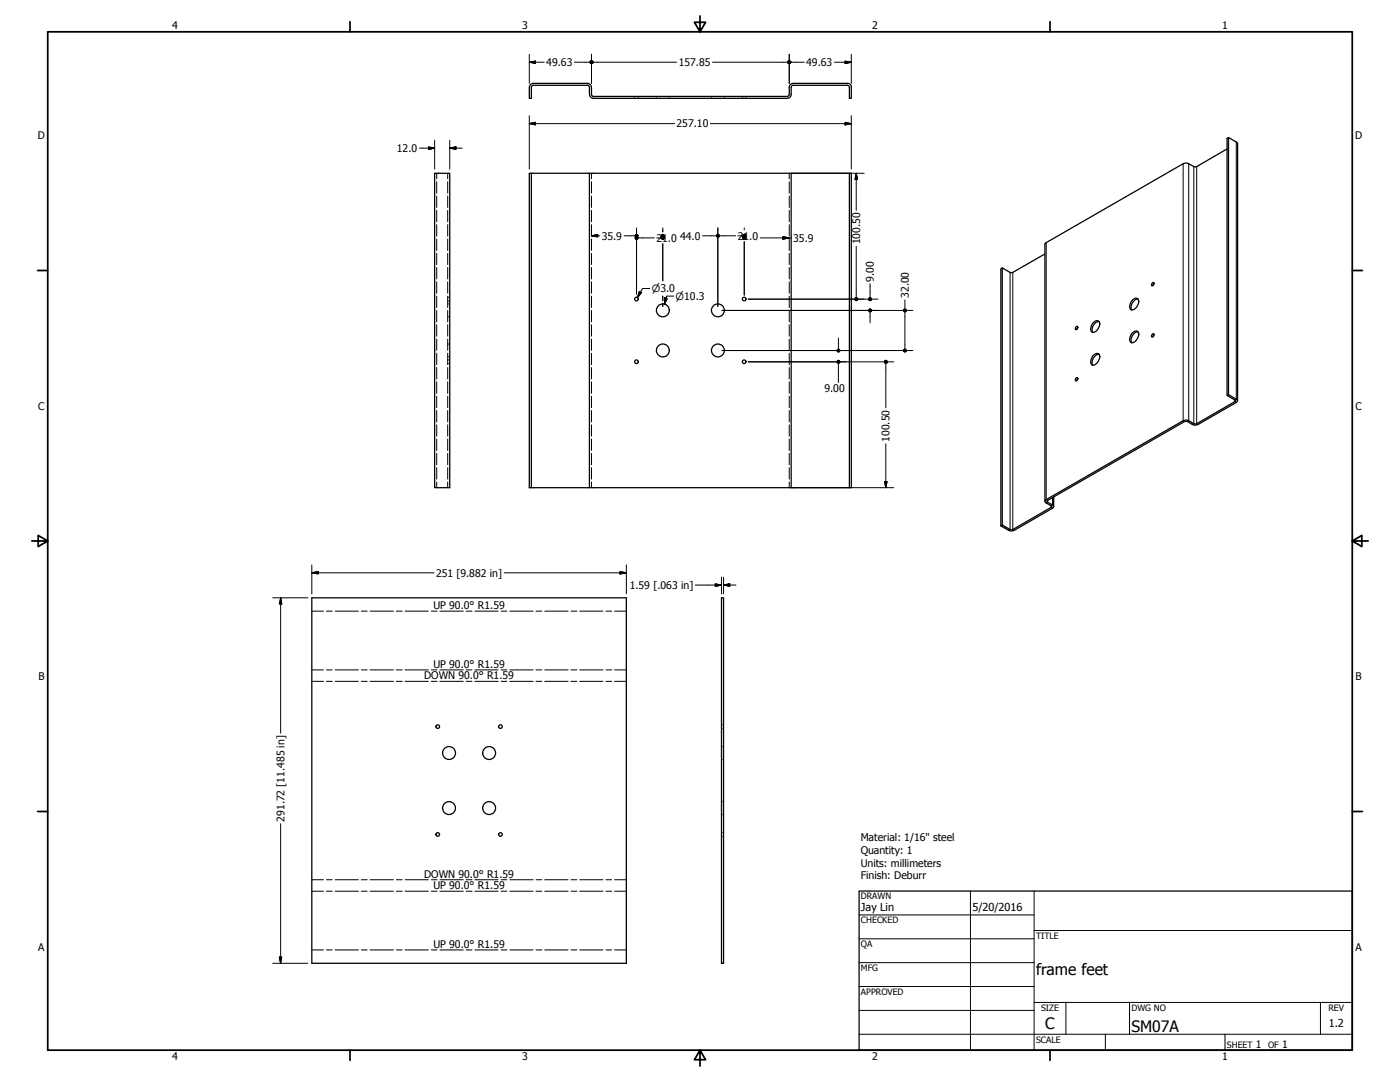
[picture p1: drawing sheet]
<svg xmlns="http://www.w3.org/2000/svg" width="559mm" height="432mm" viewBox="0 0 559 432" stroke-linecap="round" stroke-linejoin="round" font-family="sans-serif">
<!-- layer: Visible (ANSI) -->
<g fill="none" stroke="#000" stroke-width=".51">
<path d="M211.3 34.9v4.3h.8v-4.4l.2-.5 .6-.3h21.6l.7 .5 .1 3.2M211.3 34.8l.3-.9 1.3-.6h21.6l1.2 .6 .3 .9M235.3 37.7l.7 1.2 .9 .3h77.3a1.56 1.56 0 0 0 1.6-1.5M236.1 34.9v2.8M236.1 37.7l.2 .5 .6 .3h77.3l.6-.3 .2-.5M338.2 34h-21.6l-.8 .5v3.2M338.2 33.3l-22.1 .1-1 .9-.1 3.4M338.2 34l.6 .3 .2 .5v4.4h.8v-4.3M338.2 33.2l1.2 .5 .5 1.1M489.8 59.4l-12.2 7.1M490.3 54.9v102.6M493.5 56.7l-3.2-1.8-.5 .3v102.6l3.1 1.8"/>
<path d="M173.5 69.2h6v125.4h-6zM211.3 69.2h.8v125.4h-.8zM212.1 69.2h23.2M235.3 69.2h80.5v125.4h-80.5zM315.8 69.2h23.2M339 69.2h.8v125.4h-.8zM472.2 65.3l-54.6 31.5M474.5 65.3l2 1.2M400 106.9l-.5 .4v102.6M403.2 108.7l-3.2-1.8v102.6M417.1 101.3l-12.9 7.4M452.1 119.7a1.35 1.35 0 0 1 1.8-.6 1.35 1.35 0 0 1 .6 1.8 2.74 2.74 0 0 1-3.2 2.6l-.4-.8 .1-1.2z"/>
<path d="M454.2 119.3a3.2 3.2 0 0 0-2.5 4.4M459.9 112.9l.3-.1a.61 .61 0 0 1 .3 .8 .61 .61 0 0 1-.9 .3zM460.6 113.1l-.5 .9M429.5 130.4l.3-.2a.62 .62 0 0 1 .3 .9 .62 .62 0 0 1-.9 .2zM430.2 130.6l-.4 .9M436.5 128.7a1.44 1.44 0 0 1 2.2-.4 1.44 1.44 0 0 1 0 2.2l-1.2 1.6a1.33 1.33 0 0 1-1.9 .3 1.33 1.33 0 0 1-.1-2zM438.7 128.3a3.2 3.2 0 0 0-2.5 4.4M452.1 132.8a1.35 1.35 0 0 1 1.8-.7 1.35 1.35 0 0 1 .6 1.9 2.74 2.74 0 0 1-3.2 2.6l-.4-.8 .1-1.2zM454.2 132.4a3.2 3.2 0 0 0-2.5 4.4M459.9 133.3l.3-.1a.64 .64 0 0 1 .3 .8 .64 .64 0 0 1-.9 .3zM460.6 133.5l-.5 .9M429.5 150.9l.3-.2a.62 .62 0 0 1 .3 .8 .62 .62 0 0 1-.9 .3z"/>
<path d="M430.2 151.1l-.4 .9M436.5 141.7a1.44 1.44 0 0 1 2.2-.3 1.44 1.44 0 0 1 0 2.2l-1.2 1.6a1.33 1.33 0 0 1-1.9 .2 1.33 1.33 0 0 1-.1-1.9zM438.7 141.4a3.2 3.2 0 0 0-2.5 4.3M489.8 157.8l.5-.3 3.2 1.8M472.2 167.9l-54.6 31.5M472.8 168.2l-54.7 31.5M474 168.2l1.9 1.2M474.5 167.9l2 1.2M492.9 160.3l-15.3 8.8M493.5 160.6l-15.3 8.8M212.1 194.6h23.2M315.8 194.6h23.2"/>
<path d="M403.2 211.3l-3.2-1.8-.5 .4 3.1 1.7M417.6 200.7l1.9 1.2M418.1 200.4l2 1.1M419.5 202.5l-15.3 8.8M420.1 202.8l-15.3 8.8M124.5 238.6h125.5v145.8h-125.5zM288 238.6h.8v145.8h-.8z"/>
<circle cx="254" cy="119.3" r=".73"/>
<circle cx="297" cy="119.3" r=".73"/>
<circle cx="264.6" cy="139.9" r="2.57"/>
<circle cx="264.6" cy="123.9" r="2.57"/>
<circle cx="286.5" cy="139.9" r="2.57"/>
<circle cx="286.5" cy="123.9" r="2.57"/>
<circle cx="254" cy="144.4" r=".73"/>
<circle cx="297" cy="144.4" r=".73"/>
<circle cx="174.7" cy="290" r=".73"/>
<circle cx="199.7" cy="290" r=".73"/>
<circle cx="179.2" cy="300.5" r="2.57"/>
<circle cx="195.2" cy="300.5" r="2.57"/>
<circle cx="174.7" cy="333" r=".73"/>
<circle cx="179.2" cy="322.5" r="2.57"/>
<circle cx="195.2" cy="322.5" r="2.57"/>
<circle cx="199.7" cy="333" r=".73"/>
</g>
<!-- layer: Hidden (ANSI) -->
<g fill="none" stroke="#000" stroke-width=".4">
<path d="M253.3 38.5v.2M253.3 39v.2M254.8 38.5v.2M254.8 39v.2M261.9 38.5v.2M261.9 39v.2M267.1 38.5v.2M267.1 39v.2M284 38.5v.2M284 39v.2M289.1 38.5v.2M289.1 39v.2"/>
<path d="M296.3 38.5v.2M296.3 39v.2M297.8 38.5v.2M297.8 39v.2M174.3 69.2v2.2M174.3 72.5v4.6M174.3 78.2v4.6M178.7 69.2v2.2M178.7 72.5v4.6M178.7 78.2v4.6M236.1 69.2v2.2M236.1 72.5v4.6"/>
<path d="M236.1 78.2v4.6M315 69.2v2.2M315 72.5v4.6M315 78.2v4.6M174.3 83.9v4.6M174.3 89.7v4.5M174.3 95.4v4.5M178.7 83.9v4.6M178.7 89.7v4.5M178.7 95.4v4.5M236.1 83.9v4.6M236.1 89.7v4.5"/>
<path d="M236.1 95.4v4.5M315 83.9v4.6M315 89.7v4.5M315 95.4v4.5M174.3 101.1v4.5M174.3 106.7v4.6M174.3 112.5v4.5M174.3 118.2v4.5M178.7 101.1v4.5M178.7 106.7v4.6M178.7 112.5v4.5M178.7 118.2v4.5"/>
<path d="M178.7 118.6h.3M179.3 118.6h.2M236.1 101.1v4.5M236.1 106.7v4.6M236.1 112.5v4.5M236.1 118.2v4.5M315 101.1v4.5M315 106.7v4.6M315 112.5v4.5M315 118.2v4.5M174.3 123.9v4.6M174.3 129.6v4.6"/>
<path d="M174.3 135.3v4.5M178.7 123.9v4.6M178.7 129.6v4.6M178.7 135.3v4.5M178.7 120.1h.3M178.7 137.3h.3M178.7 126.4h.3M178.7 121.3h.3M179.3 120.1h.2M179.3 137.3h.2M179.3 126.4h.2M179.3 121.3h.2"/>
<path d="M236.1 123.9v4.6M236.1 129.6v4.6M236.1 135.3v4.5M315 123.9v4.6M315 129.6v4.6M315 135.3v4.5M174.3 141v4.5M174.3 146.7v4.6M174.3 152.4v4.6M174.3 158.1v4.6M178.7 141v4.5M178.7 146.7v4.6"/>
<path d="M178.7 152.4v4.6M178.7 158.1v4.6M178.7 145.1h.3M178.7 143.6h.3M178.7 142.4h.3M179.3 145.1h.2M179.3 143.6h.2M179.3 142.4h.2M236.1 141v4.5M236.1 146.7v4.6M236.1 152.4v4.6M236.1 158.1v4.6"/>
<path d="M315 141v4.5M315 146.7v4.6M315 152.4v4.6M315 158.1v4.6M174.3 163.8v4.6M174.3 169.5v4.6M174.3 175.2v4.6M178.7 163.8v4.6M178.7 169.5v4.6M178.7 175.2v4.6M236.1 163.8v4.6M236.1 169.5v4.6"/>
<path d="M236.1 175.2v4.6M315 163.8v4.6M315 169.5v4.6M315 175.2v4.6M174.3 180.9v4.6M174.3 186.6v4.6M174.3 192.3v2.3M178.7 180.9v4.6M178.7 186.6v4.6M178.7 192.3v2.3M236.1 180.9v4.6M236.1 186.6v4.6"/>
<path d="M236.1 192.3v2.3M315 180.9v4.6M315 186.6v4.6M315 192.3v2.3M288 289.2h.2M288 290.8h.2M288 297.9h.2M288.5 289.2h.3M288.5 290.8h.3M288.5 297.9h.3M288 319.9h.2M288 303.1h.2"/>
<path d="M288.5 319.9h.3M288.5 303.1h.3M288 332.2h.2M288 333.8h.2M288 325.1h.2M288.5 332.2h.3M288.5 333.8h.3M288.5 325.1h.3"/>
</g>
<!-- layer: Visible Narrow (ANSI) -->
<path d="M493.5 56.7v102.6l-.6 .3v.7l.6 .3M472.2 65.3v102.6l.6 .3M474.5 65.3v102.6l-.5 .3M476.5 66.5v102.6l-.6 .3M477.6 66.5v102.6l.6 .3M417.6 96.8v102.6l.5 .3v.7l-.5 .3M403.2 108.7v102.6l-.6 .3M404.2 108.7v102.6l.6 .3M420.1 198.6v2.9l-.6 .4v.6l.6 .3" fill="none" stroke="#000" stroke-width=".4"/>
<g fill="none" stroke="#000" stroke-width=".51">
<path d="M493.5 56.7l.5 .6v102.7M472.2 65.3l.9-.2 1.4 .2M476.5 66.5h1.1M417.6 96.8l-.5 .7v102.6M403.2 108.7h1M492.9 159.6l.2 .4-.2 .3M493.5 159.3l.4 .5-.4 .8M472.2 167.9l.9-.3 1.4 .3M472.8 168.2h1.2M475.9 169.4l.9 .3 1.4-.3M476.5 169.1h1.1M417.6 199.4l-.5 .5 .5 .8"/>
<path d="M418.1 199.7l-.2 .4 .2 .3M420.6 198.3v3.9M402.6 211.6l.9 .3 1.3-.3M403.2 211.3h1M419.5 201.9l.3 .3-.3 .3M420.1 201.5l.5 .6-.5 .7"/>
</g>
<!-- layer: Bend Centerline (ANSI) -->
<g fill="none" stroke="#000" stroke-width=".4">
<path d="M124.5 243.9h4.6M130.3 243.9h2.3M133.8 243.9h9.3M144.2 243.9h2.4M147.7 243.9h9.3M158.2 243.9h2.3M161.7 243.9h9.2M172.1 243.9h2.3M175.6 243.9h9.3M186.1 243.9h2.3M189.5 243.9h9.3M200 243.9h2.3"/>
<path d="M203.5 243.9h9.3M213.9 243.9h2.4M217.4 243.9h9.4M227.9 243.9h2.4M231.4 243.9h9.3M241.9 243.9h2.3M245.3 243.9h4.7M124.5 267.3h4.6M124.5 271.9h4.6M130.3 267.3h2.3M130.3 271.9h2.3M133.8 267.3h9.3"/>
<path d="M133.8 271.9h9.3M144.2 267.3h2.4M144.2 271.9h2.4M147.7 267.3h9.3M147.7 271.9h9.3M158.2 267.3h2.3M158.2 271.9h2.3M161.7 267.3h9.2M161.7 271.9h9.2M172.1 267.3h2.3M172.1 271.9h2.3M175.6 267.3h9.3"/>
<path d="M175.6 271.9h9.3M186.1 267.3h2.3M186.1 271.9h2.3M189.5 267.3h9.3M189.5 271.9h9.3M200 267.3h2.3M200 271.9h2.3M203.5 267.3h9.3M203.5 271.9h9.3M213.9 267.3h2.4M213.9 271.9h2.4M217.4 267.3h9.4"/>
<path d="M217.4 271.9h9.4M227.9 267.3h2.4M227.9 271.9h2.4M231.4 267.3h9.3M231.4 271.9h9.3M241.9 267.3h2.3M241.9 271.9h2.3M245.3 267.3h4.7M245.3 271.9h4.7M124.5 355.7h4.6M124.5 351.1h4.6M130.3 355.7h2.3"/>
<path d="M130.3 351.1h2.3M133.8 355.7h9.3M133.8 351.1h9.3M144.2 355.7h2.4M144.2 351.1h2.4M147.7 355.7h9.3M147.7 351.1h9.3M158.2 355.7h2.3M158.2 351.1h2.3M161.7 355.7h9.2M161.7 351.1h9.2M172.1 355.7h2.3"/>
<path d="M172.1 351.1h2.3M175.6 355.7h9.3M175.6 351.1h9.3M186.1 355.7h2.3M186.1 351.1h2.3M189.5 355.7h9.3M189.5 351.1h9.3M200 355.7h2.3M200 351.1h2.3M203.5 355.7h9.3M203.5 351.1h9.3M213.9 355.7h2.4"/>
<path d="M213.9 351.1h2.4M217.4 355.7h9.4M217.4 351.1h9.4M227.9 355.7h2.4M227.9 351.1h2.4M231.4 355.7h9.3M231.4 351.1h9.3M241.9 355.7h2.3M241.9 351.1h2.3M245.3 355.7h4.7M245.3 351.1h4.7M124.5 379.1h4.6"/>
<path d="M130.3 379.1h2.3M133.8 379.1h9.3M144.2 379.1h2.4M147.7 379.1h9.3M158.2 379.1h2.3M161.7 379.1h9.2M172.1 379.1h2.3M175.6 379.1h9.3M186.1 379.1h2.3M189.5 379.1h9.3M200 379.1h2.3M203.5 379.1h9.3"/>
<path d="M213.9 379.1h2.4M217.4 379.1h9.4M227.9 379.1h2.4M231.4 379.1h9.3M241.9 379.1h2.3M245.3 379.1h4.7"/>
</g>
<!-- layer: Border (ANSI) -->
<g fill="none" stroke="#000" stroke-width=".7">
<path d="M19 12.7h520.8v406.4h-520.8zM139.7 8.6v4.1M279.4 6.3v6.4l-2.2-3.8h4.4l-2.2 3.8M419.1 8.6v4.1M15 107.9h4M539.8 107.9h4M12.7 215.9h6.3l-3.8-2.2v4.4l3.8-2.2M539.8 215.9l3.8 2.2v-4.4l-3.8 2.2h6.3M15 323.8h4M539.8 323.8h4M139.7 419.1v4.1M279.4 419.1l2.2 3.8h-4.4l2.2-3.8v6.3"/>
<path d="M419.1 419.1v4.1"/>
</g>
<!-- layer: Title (ANSI) -->
<g fill="none" stroke="#000" stroke-width=".4">
<path d="M387.3 355.6v63.5M412.7 355.6v63.5M342.9 365.1h69.8M342.9 374.6h69.8M412.7 371.3h127.1M342.9 384.2h69.8M342.9 393.7h69.8M342.9 412.7h196.9M342.9 403.2h69.8M412.7 400h127.1M425.4 400v12.7M441.2 412.7v6.4"/>
<path d="M450.8 400v12.7M488.9 412.7v6.4M527 400v12.7"/>
</g>
<path d="M342.9 355.6h196.9v63.5h-196.9z" fill="none" stroke="#000" stroke-width=".51"/>
<!-- layer: Dimension (ANSI) -->
<g fill="none" stroke="#000" stroke-width=".4">
<path d="M211.3 24.8l2.4-.4v.9zM211.3 24.8h5.9M211.3 21.7v11.6M229.2 24.8h6.3M236.1 21.7v11.6M236.7 24.8h33.4M284.4 24.8h30M315 21.7v11.6M315.7 24.8h5.3M333 24.8h6.8M337.3 24.4l2.5 .4-2.5 .5zM339.8 21.7v11.6"/>
<path d="M167.4 59.1h6.1M171 58.6l2.5 .5-2.5 .5zM173.5 55.9v11.6M179.5 59.1l2.5-.5v1zM179.5 59.1h5M179.5 55.9v11.6M211.3 49.3l2.4-.5v1zM211.3 46.2v21.3M211.3 49.3h57.9M283.5 49.3h56.3M337.3 48.8l2.5 .5-2.5 .5zM339.8 46.2v21.3"/>
<path d="M315.8 69.2h29.1M341.8 69.2l.5 2.4h-1.1zM341.8 69.2v14.7M236.1 94.1l2.5-.5v1zM236.1 94.1h3.3M249.1 94.1h4.3M254.1 90.9v26.4M254.6 94.9h6.6M262.1 94.9h1.8M264.5 90.9v1.6M264.5 97.3v14.8M280.4 94.1h5.5"/>
<path d="M286.5 90.9v31.4M287.1 94.1h6.6M294.5 94.1h1.9M297.1 90.9v.8M297.1 96.5v21.3M303.4 94.9h12.4M312.5 94.4l2.5 .5-2.5 .5zM341.8 98.3v20.4M255.2 116.3l.9 .5-1.7 1.9zM259.3 115.1h-2.8l-2.1 3.6M264.5 118.2v1.8M265.4 118.8l.9 .3-1.1 2.3z"/>
<path d="M268.9 118.2h-2.8l-.9 3.2M298.6 119.4h51.9M347.3 113.2v5.5M361.2 119.7v4.2M264.5 121.1v1.2M288.2 139.9h76.2M288.2 123.9h76.2M334.6 134.9v4.4M347.3 124.5v4.3M361.2 124.5v14.8M298.6 144.4h58.1M334.6 145v7.7"/>
<path d="M353.6 145v17.8M353.6 177.1v17.5M315.8 194.6h40.9M353.1 192.2h1l-.5 2.4zM108.8 238.6h14.1M112 238.6l.5 2.4h-1zM112 238.6v54M124.5 228.6l2.5-.5v.9zM124.5 228.6h48.7M124.5 225.4v11.6M201.2 228.6h48.8M247.5 228.1l2.5 .5-2.5 .4z"/>
<path d="M250 225.4v11.6M277.6 233.5h10.4M285.5 233l2.5 .5-2.5 .5zM288 230.3v6.7M288.8 233.5l2.5-.5v1zM288.8 233.5h5M288.8 230.3v6.7M112 328.7v55.7M108.8 384.4h14.1M111.5 382h1l-.5 2.4z"/>
</g>
<g fill="#000" stroke="#000" stroke-width=".4">
<path d="M211.3 24.8l2.4-.4zM211.3 24.8l2.4-.4v.9zM236.1 24.3l.4 .1 .2 .4zM235.6 24.4l.5-.1 .6 .5zM235.6 24.4l1.1 .4h-1.2zM235.5 24.8h1.2l-1.1 .5zM235.6 25.3l1.1-.5-.6 .7zM236.7 24.8l-.6 .7zM236.7 24.8l-.2 .5zM315 24.3l.5 .1 .2 .4zM314.6 24.4l.4-.1 .7 .5zM314.6 24.4l1.1 .4h-1.3z"/>
<path d="M314.4 24.8h1.3l-1.1 .5zM314.6 25.3l1.1-.5-.7 .7zM315 25.5l.7-.7zM315.7 24.8l-.2 .5zM337.3 25.3l2.5-.5zM337.3 24.4l2.5 .4-2.5 .5zM171 59.6l2.5-.5zM171 58.6l2.5 .5-2.5 .5zM179.5 59.1l2.5-.5zM179.5 59.1l2.5-.5v1zM211.3 49.3l2.4-.5zM211.3 49.3l2.4-.5v1z"/>
<path d="M337.3 49.8l2.5-.5zM337.3 48.8l2.5 .5-2.5 .5zM341.8 69.2l.5 2.4zM341.8 69.2l.5 2.4h-1.1zM236.1 94.1l2.5-.5zM236.1 94.1l2.5-.5v1zM254.1 93.5l.4 .2 .1 .4zM253.6 93.7l.5-.2 .5 .6zM253.6 93.7l1 .4h-1.2zM253.4 94.1h1.2l-1 .4zM253.6 94.5l1-.4-.5 .6zM254.1 94.7l.5-.6z"/>
<path d="M254.6 94.1l-.1 .4zM254.1 94.3l.4 .2 .1 .4zM253.6 94.5l.5-.2 .5 .6zM253.6 94.5l1 .4h-1.2zM253.4 94.9h1.2l-1 .5zM253.6 95.4l1-.5-.5 .7zM254.6 94.9l-.1 .5-.4 .2zM254.6 94.9l-.1 .5zM264.5 94.3l.7 .6zM264.1 94.5l.4-.2 .7 .6zM264.1 94.5l1.1 .4h-1.3zM263.9 94.9h1.3l-1.1 .5z"/>
<path d="M264.1 95.4l1.1-.5-.7 .7zM265.2 94.9l-.7 .7zM265.2 94.9l-.2 .5zM264.5 93.5l.7 .6zM264.1 93.7l.4-.2 .7 .6zM264.1 93.7l1.1 .4h-1.3zM263.9 94.1h1.3l-1.1 .4zM264.1 94.5l1.1-.4-.7 .6zM264.5 94.7l.7-.6zM265.2 94.1l-.2 .4zM286.5 93.5l.6 .6zM286.1 93.7l.4-.2 .6 .6z"/>
<path d="M286.1 93.7l1 .4h-1.2zM285.9 94.1h1.2l-1 .4zM286.1 94.5l1-.4-.6 .6zM286.5 94.7l.6-.6zM287.1 94.1l-.1 .4zM297.1 93.5l.6 .6zM296.6 93.7l.5-.2 .6 .6zM296.6 93.7l1.1 .4h-1.3zM296.4 94.1h1.3l-1.1 .4zM296.6 94.5l1.1-.4-.6 .6zM297.1 94.7l.6-.6zM297.7 94.1l-.2 .4z"/>
<path d="M297.1 94.3l.6 .6zM296.6 94.5l.5-.2 .6 .6zM296.6 94.5l1.1 .4h-1.3zM296.4 94.9h1.3l-1.1 .5zM296.6 95.4l1.1-.5-.6 .7zM297.1 95.6l.6-.7zM297.7 94.9l-.2 .5zM312.5 95.4l2.5-.5zM312.5 94.4l2.5 .5-2.5 .5zM255.2 116.3l-.8 2.4zM255.2 116.3l.9 .5-1.7 1.9zM265.4 118.8l-.2 2.6z"/>
<path d="M265.4 118.8l.9 .3-1.1 2.3zM341.8 118.7l.6 .7zM341.3 118.9l.5-.2 .6 .7zM341.3 118.9l1.1 .5h-1.3zM341.1 119.4h1.3l-1.1 .4zM341.3 119.8l1.1-.4-.6 .6zM341.8 120l.6-.6zM342.4 119.4l-.2 .4zM347.3 118.7l.6 .7zM346.8 118.9l.5-.2 .6 .7zM346.8 118.9l1.1 .5h-1.3zM346.6 119.4h1.3l-1.1 .4z"/>
<path d="M346.8 119.8l1.1-.4-.6 .6zM347.3 120l.6-.6zM347.9 119.4l-.2 .4zM334.6 139.3l.5 .1 .1 .5zM334.2 139.4l.4-.1 .6 .6zM334.2 139.4l1 .5h-1.2zM334 139.9h1.2l-1 .4zM334.2 140.3l1-.4-.6 .6zM335.2 139.9l-.1 .4-.5 .2zM335.2 139.9l-.1 .4zM347.3 123.3l.6 .6zM346.8 123.4l.5-.1 .6 .6z"/>
<path d="M346.8 123.4l1.1 .5h-1.3zM346.6 123.9h1.3l-1.1 .4zM346.8 124.3l1.1-.4-.6 .6zM347.3 124.5l.6-.6zM347.9 123.9l-.2 .4zM361.2 139.3l.6 .6zM360.7 139.4l.5-.1 .6 .6zM360.7 139.4l1.1 .5h-1.2zM360.6 139.9h1.2l-1.1 .4zM360.7 140.3l1.1-.4-.6 .6zM361.8 139.9l-.6 .6zM361.8 139.9l-.2 .4z"/>
<path d="M361.2 123.3l.6 .6zM360.7 123.4l.5-.1 .6 .6zM360.7 123.4l1.1 .5h-1.2zM360.6 123.9h1.2l-1.1 .4zM360.7 124.3l1.1-.4-.6 .6zM361.8 123.9l-.6 .6zM361.8 123.9l-.2 .4zM334.6 143.8l.5 .2 .1 .4zM334.2 144l.4-.2 .6 .6zM334.2 144l1 .4h-1.2zM334 144.4h1.2l-1 .4zM334.2 144.8l1-.4-.6 .6z"/>
<path d="M335.2 144.4l-.1 .4-.5 .2zM335.2 144.4l-.1 .4zM353.6 143.8l.6 .6zM353.1 144l.5-.2 .6 .6zM353.1 144l1.1 .4h-1.3zM352.9 144.4h1.3l-1.1 .4zM353.1 144.8l1.1-.4-.6 .6zM353.6 145l.6-.6-.2 .4zM354.2 144.4l-.2 .4zM353.1 192.2l.5 2.4zM353.1 192.2h1l-.5 2.4zM124.5 228.6l2.5-.5z"/>
<path d="M124.5 228.6l2.5-.5v.9zM247.5 229l2.5-.4zM247.5 228.1l2.5 .5-2.5 .4zM285.5 234l2.5-.5zM285.5 233l2.5 .5-2.5 .5zM288.8 233.5l2.5-.5zM288.8 233.5l2.5-.5v1zM112 238.6l.5 2.4zM112 238.6l.5 2.4h-1zM111.5 382l.5 2.4zM111.5 382h1l-.5 2.4z"/>
</g>
<g font-size="6.3">
<text x="413.5" y="389.1">frame feet</text>
<text x="417.2" y="410.6">C</text>
<text x="451.6" y="411.9">SM07A</text>
</g>
<g font-size="4.4">
<text x="343.7" y="363.5">Jay Lin</text>
<text x="388.1" y="363.7">5/20/2016</text>
<text x="530.4" y="410">1.2</text>
</g>
<g font-size="4.2">
<text x="68.7" y="11.7">4</text>
<text x="208.4" y="11.7">3</text>
<text x="348.1" y="11.7">2</text>
<text x="487.8" y="11.7">1</text>
<text x="218.1" y="26.4">49.63</text>
<text x="270.9" y="26.4">157.85</text>
<text x="321.8" y="26.4">49.63</text>
<text x="270" y="50.9">257.10</text>
<text x="15.1" y="55.5">D</text>
<text x="540.9" y="55.5">D</text>
<text x="158.4" y="60.6">12.0</text>
<text x="240.2" y="95.6">35.9</text>
<text x="271.5" y="95.6">44.0</text>
<text x="294.5" y="95.6">21.0</text>
<text x="262" y="96.5">21.0</text>
<text x="316.6" y="96.5">35.9</text>
<text x="343.3" y="97.5" transform="rotate(-90 343.3 97.5)">100.50</text>
<text x="348.8" y="112.5" transform="rotate(-90 348.8 112.5)">9.00</text>
<text x="362.7" y="118.9" transform="rotate(-90 362.7 118.9)">32.00</text>
<text x="329.1" y="156.6">9.00</text>
<text x="15.2" y="163.4">C</text>
<text x="541" y="163.4">C</text>
<text x="355.1" y="176.3" transform="rotate(-90 355.1 176.3)">100.50</text>
<text x="174.1" y="230.1">251 [9.882 in]</text>
<text x="251.3" y="235">1.59 [.063 in]</text>
<text x="173" y="243">UP 90.0° R1.59</text>
<text x="173" y="266.4">UP 90.0° R1.59</text>
<text x="15.3" y="271.4">B</text>
<text x="169.3" y="271.1">DOWN 90.0° R1.59</text>
<text x="541.1" y="271.4">B</text>
<text x="113.5" y="327.9" transform="rotate(-90 113.5 327.9)">291.72 [11.485 in]</text>
<text x="343.5" y="335.8">Material: 1/16&quot; steel</text>
<text x="343.5" y="340.8">Quantity: 1</text>
<text x="343.5" y="345.8">Units: millimeters</text>
<text x="169.3" y="350.2">DOWN 90.0° R1.59</text>
<text x="343.5" y="350.8">Finish: Deburr</text>
<text x="173" y="354.8">UP 90.0° R1.59</text>
<text x="15.2" y="379.3">A</text>
<text x="173" y="378.3">UP 90.0° R1.59</text>
<text x="541" y="379.3">A</text>
<text x="501.3" y="418.3">1</text>
<text x="511.8" y="418.3">1</text>
<text x="68.7" y="423.2">4</text>
<text x="208.4" y="423.2">3</text>
<text x="348.1" y="423.2">2</text>
<text x="487.8" y="423.2">1</text>
</g>
<g font-size="4">
<text x="260.2" y="116.6">⌀3.0</text>
<text x="269.7" y="119.6">⌀10.3</text>
</g>
<g font-size="3.5">
<text x="343.7" y="358.9">DRAWN</text>
<text x="343.7" y="368.5">CHECKED</text>
<text x="413.5" y="374.6">TITLE</text>
<text x="343.7" y="378">QA</text>
<text x="343.7" y="387.5">MFG</text>
<text x="343.7" y="397.1">APPROVED</text>
<text x="415.5" y="403.4">SIZE</text>
<text x="451.6" y="403.4">DWG NO</text>
<text x="530.3" y="403.4">REV</text>
<text x="413.5" y="416.1">SCALE</text>
<text x="489.7" y="418.3">SHEET</text>
<text x="506.2" y="418.3">OF</text>
</g>
</svg>
